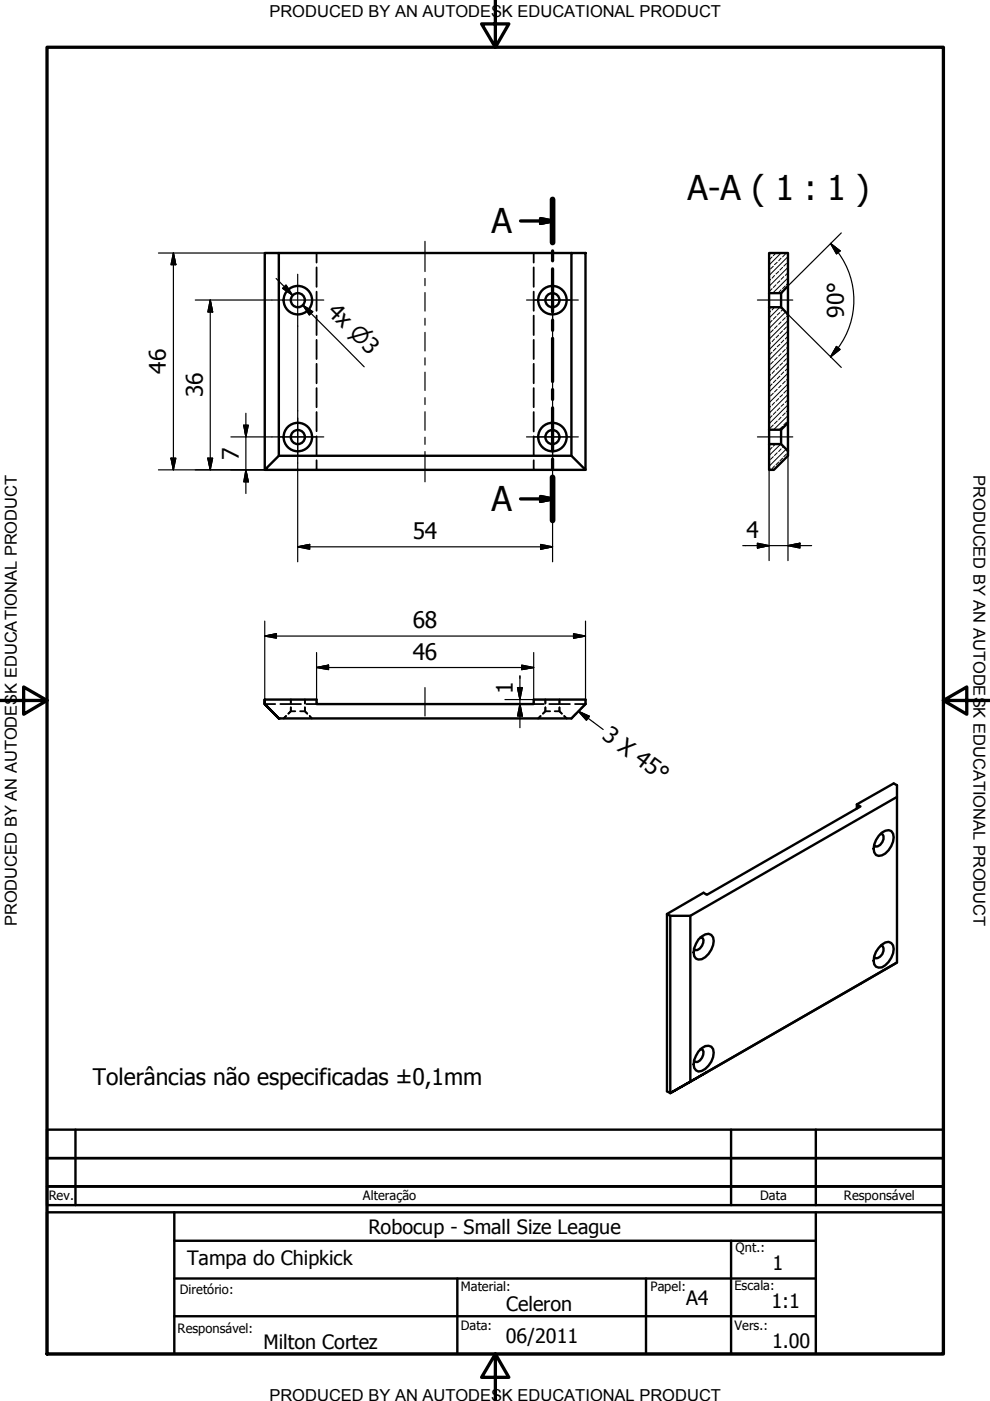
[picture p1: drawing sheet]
<svg xmlns="http://www.w3.org/2000/svg" width="210mm" height="297mm" viewBox="0 0 210 297" stroke-linecap="round" stroke-linejoin="round" font-family="sans-serif">
<!-- layer: Visible (ISO) -->
<g fill="none" stroke="#000" stroke-width=".51">
<path d="M59.1 53.6h62.1M121.2 53.6h2.9v46l-2.9-3zM163.1 53.6h4v7l-1.5 1.6h-2.5zM163.1 65.1h2.5l1.5 1.6v22.9l-1.5 1.5h-2.5zM163.1 62.2v2.9M165.6 62.2v2.9M167.1 60.6v6.1M59.1 96.6v-43h-3v46M121.2 96.6h-62.1l-3 3h68M163.1 94.2h2.5l1.5 1.4v1l-3 3h-1zM163.1 91.1v3.1M165.6 91.1v3.1"/>
<path d="M167.1 89.6v6M56.1 148.3h11v1h46.1v-1h10.9v1l-2.9 3h-62.1M56.1 149.3v-1v1M56.1 149.3l3 3zM181.7 171.4v-.9l.7 .5-32.5 18.7-.7-.4-7.8 4.5M181.7 170.5l7.8-4.4 .7 .4v37.6l-48.1 27.7 48.1-27.7M186.8 176.8l.3 .1a1.85 1.85 0 0 1-1.5 2.6l-.2-.3M187 176.5l.7-.4 .7-.1a1.66 1.66 0 0 1 1 2.4 4 4 0 0 1-3.1 3.1 1.66 1.66 0 0 1-.9-2.4l.9-1.9zM190.2 169l-43.8 25.2M142.1 194.2l-.7-.4v37.6l.7 .4v-37.6h4.3v35.1M148.1 199.2a2.15 2.15 0 0 1 2.7-1 2.57 2.57 0 0 1 0 3.1 3.2 3.2 0 0 1-2.7 2.1l-.5-.2a2.68 2.68 0 0 1 0-3.1zM148.5 198.7l.5 .2a1.93 1.93 0 0 1-1.6 2.6l-.3-.3"/>
<path d="M186.8 200.5l.3 .1a1.81 1.81 0 0 1-1.5 2.6l-.2-.3M187 200.3l.7-.5 .7-.1a1.66 1.66 0 0 1 1 2.4 4.8 4.8 0 0 1-2.4 3l-.7 .1-.6-.2a2.65 2.65 0 0 1 0-3.2zM148.5 222.4l.5 .2a1.88 1.88 0 0 1-1.6 2.6l-.3-.3M148.8 222.2l.7-.4 .7-.1 .6 .2a2.65 2.65 0 0 1 0 3.2 3.6 3.6 0 0 1-2.7 2.1 1.73 1.73 0 0 1-.9-2.5l.9-1.8z"/>
<circle cx="63.2" cy="63.6" r="1.49"/>
<circle cx="63.2" cy="63.6" r="3"/>
<circle cx="117.1" cy="63.6" r="1.49"/>
<circle cx="117.1" cy="63.6" r="3"/>
<circle cx="63.2" cy="92.7" r="1.49"/>
<circle cx="63.2" cy="92.7" r="3"/>
<circle cx="117.1" cy="92.7" r="1.49"/>
<circle cx="117.1" cy="92.7" r="3"/>
</g>
<!-- layer: Hidden (ISO) -->
<g fill="none" stroke="#000" stroke-width=".38">
<path d="M67.1 53.6v2.1M67.1 56.7v4.1M113.2 53.6v2.1M113.2 56.7v4.1M67.1 61.8v4.1M67.1 66.9v4.1M67.1 72.1v4M67.1 77.1v4.2M113.2 61.8v4.1M113.2 66.9v4.1M113.2 72.1v4M113.2 77.1v4.2"/>
<path d="M67.1 82.3v4M67.1 87.4v4M67.1 92.5v4.1M67.1 97.6v2M113.2 82.3v4M113.2 87.4v4.1M113.2 92.5v4.1M113.2 97.6v2M56.1 149.3h2.3M59.4 149.3h4.4M60.6 151.8l-.5 .5M61.7 150.8h.9"/>
<path d="M61.7 150.8l-.5 .5M61.7 148.3v.8M61.7 150v.8M63.6 150.8h1M64.6 150.8l.6 .5M64.6 148.3v.8M64.6 150v.8M65 149.3h2.1M65.7 151.8l.4 .5M113.2 149.3h2.1M114.6 151.8l-.5 .5M115.6 150.8h1"/>
<path d="M115.6 150.8l-.5 .5M115.6 148.3v.8M115.6 150v.8M116.5 149.3h4.3M117.6 150.8h1M118.6 150.8l.5 .5M118.6 148.3v.8M118.6 150v.8M119.6 151.8l.5 .5M121.9 149.3h2.2M122.1 151.3l-.9 1M124.1 149.3l-1 1"/>
<path d="M124.1 148.3v.3M124.1 149v.3"/>
</g>
<!-- layer: Visible (ISO) -->
<circle cx="59.1" cy="152.3" r=".25" fill="#000"/>
<!-- layer: Hidden (ISO) -->
<circle cx="115.6" cy="150.8" r=".19" fill="#000"/>
<!-- layer: Section Line (ISO) -->
<g fill="none" stroke="#000" stroke-width=".7">
<path d="M110.4 46.8h6.8M114.6 46.3l2.6 .5-2.6 .6zM117.2 42.3v9.1M117.2 53.2v2.1M117.2 57v9.2M117.2 67.9v2.1M117.2 71.7v9.2M117.2 82.6v2.1M117.2 86.5v9.1M117.2 97.3v2.1M110.4 105.8h6.8M114.6 105.3l2.6 .5-2.6 .5z"/>
<path d="M117.2 101.2v9.1"/>
</g>
<path d="M117.2 42.3v9.1M117.2 101.2v9.1" fill="none" stroke="#000" stroke-width="1.2"/>
<path d="M114.6 47.4l2.6-.6zM114.6 46.3l2.6 .5-2.6 .6zM114.6 106.3l2.6-.5zM114.6 105.3l2.6 .5-2.6 .5z" fill="#000" stroke="#000" stroke-width=".7"/>
<!-- layer: Border (ISO) -->
<path d="M10 10h190v277.1h-190zM105 0v10l-2.9-4.9h5.8l-2.9 4.9M0 148.5h10l-5-2.8v5.7l5-2.9M200 148.5l5 2.9v-5.7l-5 2.8h10M105 287.1l2.9 4.9h-5.8l2.9-4.9v9.9" fill="none" stroke="#000" stroke-width=".7"/>
<!-- layer: Title (ANSI) -->
<path d="M10 257h190v30.1h-190zM37 257v30.1M173 257v30.1M37 279.1h136M37 271.1h136M97 271.1v16M155 263.1v24" fill="none" stroke="#000" stroke-width=".51"/>
<!-- layer: Title (ISO) -->
<path d="M10 239.5h190v6h-190h190v10h-190zM16 239.5v16M155 239.5v16M173 239.5v16M10 251.5h190h-190M37 263.1h136M137 271.1v16" fill="none" stroke="#000" stroke-width=".51"/>
<!-- layer: Hatch (ISO) -->
<g fill="none" stroke="#000" stroke-width=".21">
<path d="M163.1 57.3h.1M163.4 53.6l-.3 .4M163.4 59.2l-.3 .3M163.7 54.5l-.6 .5M164 56.4l-.6 .6M164.2 58.4l-.5 .6M164.5 53.6l-.5 .6M164.8 55.6l-.6 .5M165.1 57.6l-.6 .5M165.4 59.5l-.6 .6M165.6 53.6l-2.5 2.6M165.6 54.7l-.5 .6"/>
<path d="M165.9 56.7l-.5 .6M166.2 58.7l-.6 .5M166.5 53.9l-.6 .6M166.8 55.9l-.6 .5M167.1 58.9l-3.3 3.3M167.1 56.7l-4 4M167.1 54.4l-4 4M167.1 57.8l-.6 .6M167.1 55.5v.1M163.1 65.1h.1M163.1 77.5h.1M163.1 70.7v.1"/>
<path d="M163.4 79.4l-.3 .3M163.4 72.7l-.3 .3M163.4 66l-.3 .3M163.7 61.2l-.6 .6M163.7 74.7l-.6 .5M163.7 67.9l-.6 .6M164 76.6l-.6 .6M164 69.9l-.6 .6M164.2 78.6l-.5 .6M164.2 71.9l-.5 .5M164.2 65.1l-.5 .6M164.5 60.4l-.5 .5"/>
<path d="M164.5 73.8l-.5 .6M164.5 67.1l-.5 .6M164.8 75.8l-.6 .6M164.8 69.1l-.6 .5M165.1 77.8l-.6 .5M165.1 71l-.6 .6M165.4 65.1l-2.3 2.3M165.4 79.7l-.6 .6M165.4 73l-.6 .5M165.4 66.3l-.6 .5M165.6 61.5l-.5 .5M165.6 75l-.5 .5"/>
<path d="M165.6 68.2l-.5 .6M165.9 76.9l-.5 .6M165.9 70.2l-.5 .5M166.1 65.6l-.5 .4M166.2 78.9l-.6 .5M166.2 72.1l-.6 .6M166.5 60.6l-.6 .6M166.5 74.1l-.6 .6M166.5 67.4l-.6 .5M166.6 66.2l-3.5 3.4M166.8 76.1l-.6 .5M166.8 69.3l-.6 .6"/>
<path d="M167.1 60.1l-.3 .3M167.1 69v.1M167.1 75.7v.1M167.1 79.1l-4 4M167.1 76.9l-4 4M167.1 74.7l-4 4M167.1 72.4l-4 4M167.1 70.2l-4 4M167.1 67.9l-4 4M167.1 78l-.6 .6M167.1 73.5l-.3 .3M167.1 71.3l-.6 .6"/>
<path d="M167.1 66.8l-.3 .3M163.1 97.7h.1M163.1 90.9v.1M163.1 84.2v.1M163.3 94.2l-.2 .1M163.4 86.2l-.3 .3M163.7 88.1l-.6 .6M163.7 81.4l-.6 .6M163.7 94.9l-.6 .5M164 90.1l-.6 .6M164 83.4l-.6 .5M164 96.8l-.6 .6"/>
<path d="M164.2 85.3l-.5 .6M164.2 98.8l-.5 .6M164.4 94.2l-.4 .4M164.5 87.3l-.5 .6M164.5 80.6l-.5 .5M164.8 89.3l-.6 .5M164.8 82.5l-.6 .6M164.8 96l-.6 .6M165.1 84.5l-.6 .6M165.1 98l-.6 .5M165.4 86.5l-.6 .5M165.5 94.2l-2.4 2.4"/>
<path d="M165.6 88.4l-.5 .6M165.6 81.7l-.5 .5M165.6 95.2l-.5 .5M165.9 90.4l-.5 .5M165.9 83.7l-.5 .5M165.9 97.1l-.5 .6M166.1 94.7l-.2 .2M166.2 85.6l-.6 .6M166.5 87.6l-.6 .5M166.5 80.8l-.6 .6M166.7 95.2l-3.6 3.7M166.8 89.5l-.6 .6"/>
<path d="M166.8 82.8l-.6 .6M166.8 96.3l-.6 .5M167.1 82.5h.1M167.1 89.2v.1M167.1 95.9v.1M167.1 88.1l-3.1 3M167.1 85.8l-4 4M167.1 83.6l-4 4M167.1 81.4l-4 4M167.1 87l-.3 .3M167.1 84.8l-.6 .5M167.1 80.2l-.3 .4"/>
</g>
<!-- layer: Center Mark (ISO) -->
<g fill="none" stroke="#000" stroke-width=".25">
<path d="M63.1 58.2v10.9M117.2 59.6v8M117.2 58.2v10.9M57.7 63.6h10.9M111.6 63.6h11M113.2 63.6h8M57.7 92.6h10.9M59.1 92.6h8M63.1 88.6v8M63.1 87.1v11.1M111.6 92.6h11M113.2 92.6h8"/>
<path d="M117.2 88.6v8M117.2 87.1v11.1"/>
</g>
<!-- layer: Centerline (ISO) -->
<g fill="none" stroke="#000" stroke-width=".25">
<path d="M90.1 51.2v6.4M90.1 59v1.6M90.1 62v4M90.1 67.5v1.4M90.1 70.5v3.9M90.1 75.9v1.5M90.1 78.9v3.9M160.6 63.6h7.5M90.1 84.3v1.5M90.1 87.3v3.9M90.1 92.7v1.5M90.1 95.7v6.5"/>
<path d="M160.6 92.6h7.5M90.1 145.8v6"/>
</g>
<!-- layer: Dimension (ISO) -->
<g fill="none" stroke="#000" stroke-width=".25">
<path d="M33.6 53.6h25.5M36.8 53.6l.5 2.5h-1zM36.8 53.6v46M58.5 59l3.5 3.6M176.1 51.6l2 1.6-.7 .6zM176.1 51.6l1.6 1.9M177.7 53.5a17 17 0 0 1 0 20.3M178.4 49.4l-11.3 11.2M41.4 63.6h16.3M44.6 63.6l.5 2.6h-1zM44.6 63.6v36M59.9 61.1l.7-.7 1.4 2.2z"/>
<path d="M63.1 69.1v18M64.2 64.7l2.1 1.4-.7 .7zM66 66.5l-1.8-1.8 13 13.1M117.2 69.1v18M167.1 66.7l11.3 11.2M177.4 73.5l.7 .6-2 1.6zM177.7 73.8l-1.6 1.9M33.6 99.6h33.5M36.3 97.1h1l-.5 2.5zM44.1 97.1h1l-.5 2.5zM49 92.6h8.7M51.7 90.2h.9l-.5 2.4z"/>
<path d="M52.1 99.6l.5 2.6h-.9zM52.1 87.6v17M63.1 98.2v20.9M117.2 98.2v20.9M163.1 91.1v1.4M163.1 92.8v26.1M167.1 89.6v2.9M167.1 92.8v26.1M63.1 115.9l2.6-.5v1zM63.1 115.9h54.1M114.6 115.4l2.6 .5-2.6 .5zM157.5 115.7h14.6"/>
<path d="M160.6 115.2l2.5 .5-2.5 .5zM167.1 115.7l2.5-.5v1zM56.1 134.9l2.5-.5v.9zM56.1 134.9h68M56.1 131.7v16.6M67.1 138.4v10.9M113.2 138.4v10.9h-6.1M121.6 134.4l2.5 .5-2.5 .4zM124.1 131.7v16.6M67.1 141.5l2.6-.5v1zM67.1 141.5h46.1M107.1 148.3h6.1"/>
<path d="M109.7 145.8h1l-.5 2.5zM110.2 149.3l.5 2.5h-1zM110.2 143.3v11M110.6 141l2.6 .5-2.6 .5z"/>
</g>
<g fill="#000" stroke="#000" stroke-width=".25">
<path d="M36.8 53.6l.5 2.5zM36.8 53.6l.5 2.5h-1zM176.1 51.6l2 1.6zM176.1 51.6l2 1.6-.7 .6zM44.6 63.6l.5 2.6zM44.6 63.6l.5 2.6h-1zM59.9 61.1l2.1 1.5zM59.9 61.1l.7-.7 1.4 2.2zM64.2 64.7l2.1 1.4zM64.2 64.7l2.1 1.4-.7 .7zM177.4 73.5l-1.3 2.2zM177.4 73.5l.7 .6-2 1.6z"/>
<path d="M36.3 97.1l.5 2.5zM36.3 97.1h1l-.5 2.5zM44.1 97.1l.5 2.5zM44.1 97.1h1l-.5 2.5zM51.7 90.2l.4 2.4zM51.7 90.2h.9l-.5 2.4zM52.1 99.6l.5 2.6zM52.1 99.6l.5 2.6h-.9zM63.1 115.9l2.6-.5zM63.1 115.9l2.6-.5v1zM114.6 116.4l2.6-.5zM114.6 115.4l2.6 .5-2.6 .5z"/>
<path d="M160.6 116.2l2.5-.5zM160.6 115.2l2.5 .5-2.5 .5zM167.1 115.7l2.5-.5zM167.1 115.7l2.5-.5v1zM56.1 134.9l2.5-.5zM56.1 134.9l2.5-.5v.9zM121.6 135.3l2.5-.4zM121.6 134.4l2.5 .5-2.5 .4zM67.1 141.5l2.6-.5zM67.1 141.5l2.6-.5v1zM109.7 145.8l.5 2.5zM109.7 145.8h1l-.5 2.5z"/>
<path d="M110.6 142l2.6-.5zM110.6 141l2.6 .5-2.6 .5zM110.2 149.3l.5 2.5zM110.2 149.3l.5 2.5h-1z"/>
</g>
<!-- layer: Symbol (ISO) -->
<path d="M122.6 150.8l2.4 1.1-.7 .8zM122.6 150.8l5.3 3.9" fill="none" stroke="#000" stroke-width=".25"/>
<path d="M122.6 150.8l2.4 1.1zM122.6 150.8l2.4 1.1-.7 .8z" fill="#000" stroke="#000" stroke-width=".25"/>
<g font-size="7.2">
<text x="145.8" y="42.4">A-A ( 1 : 1 )</text>
<text x="104.2" y="49.5">A</text>
<text x="104.2" y="108.4">A</text>
</g>
<g font-size="4.8">
<text x="69.2" y="66.3" transform="rotate(45 69.2 66.3)">4x ⌀3</text>
<text x="178.9" y="67.4" transform="rotate(-90 178.9 67.4)">90°</text>
<text x="35.2" y="79.2" transform="rotate(-90 35.2 79.2)">46</text>
<text x="43" y="84.3" transform="rotate(-90 43 84.3)">36</text>
<text x="50.6" y="97.5" transform="rotate(-90 50.6 97.5)">7</text>
<text x="87.5" y="114.3">54</text>
<text x="158.2" y="114.2">4</text>
<text x="87.5" y="133.2">68</text>
<text x="87.5" y="139.9">46</text>
<text x="108.7" y="147.2" transform="rotate(-90 108.7 147.2)">1</text>
<text x="127.4" y="156.5" transform="rotate(36 127.4 156.5)">3 X 45°</text>
<text x="19.7" y="230">Tolerâncias não especificadas ±0,1mm</text>
</g>
<g font-size="4.2">
<text x="78.1" y="261.5">Robocup - Small Size League</text>
<text x="39.7" y="268.2">Tampa do Chipkick</text>
<text x="163.8" y="269.2">1</text>
<text x="107.3" y="278">Celeron</text>
<text x="145.5" y="276.7">A4</text>
<text x="163.6" y="277.2">1:1</text>
<text x="55.9" y="286.1">Milton Cortez</text>
<text x="107.3" y="284.7">06/2011</text>
<text x="163.7" y="285.9">1.00</text>
</g>
<g font-size="3.5">
<text x="57.1" y="3.6">PRODUCED BY AN AUTODESK EDUCATIONAL PRODUCT</text>
<text x="206.4" y="100.7" transform="rotate(90 206.4 100.7)">PRODUCED BY AN AUTODESK EDUCATIONAL PRODUCT</text>
<text x="3.6" y="196.4" transform="rotate(-90 3.6 196.4)">PRODUCED BY AN AUTODESK EDUCATIONAL PRODUCT</text>
<text x="57.1" y="297">PRODUCED BY AN AUTODESK EDUCATIONAL PRODUCT</text>
</g>
<g font-size="2.7">
<text x="10.4" y="254.5">Rev.</text>
<text x="77" y="254.5">Alteração</text>
<text x="161.2" y="254.5">Data</text>
<text x="178.9" y="254.4">Responsável</text>
<text x="156" y="265.4">Qnt.:</text>
<text x="38.1" y="274.4">Diretório:</text>
<text x="97.7" y="273.7">Material:</text>
<text x="137.9" y="273.8">Papel:</text>
<text x="155.7" y="273.6">Escala:</text>
<text x="97.7" y="282">Data:</text>
<text x="155.7" y="282">Vers.:</text>
<text x="37.7" y="282.6">Responsável:</text>
</g>
</svg>
